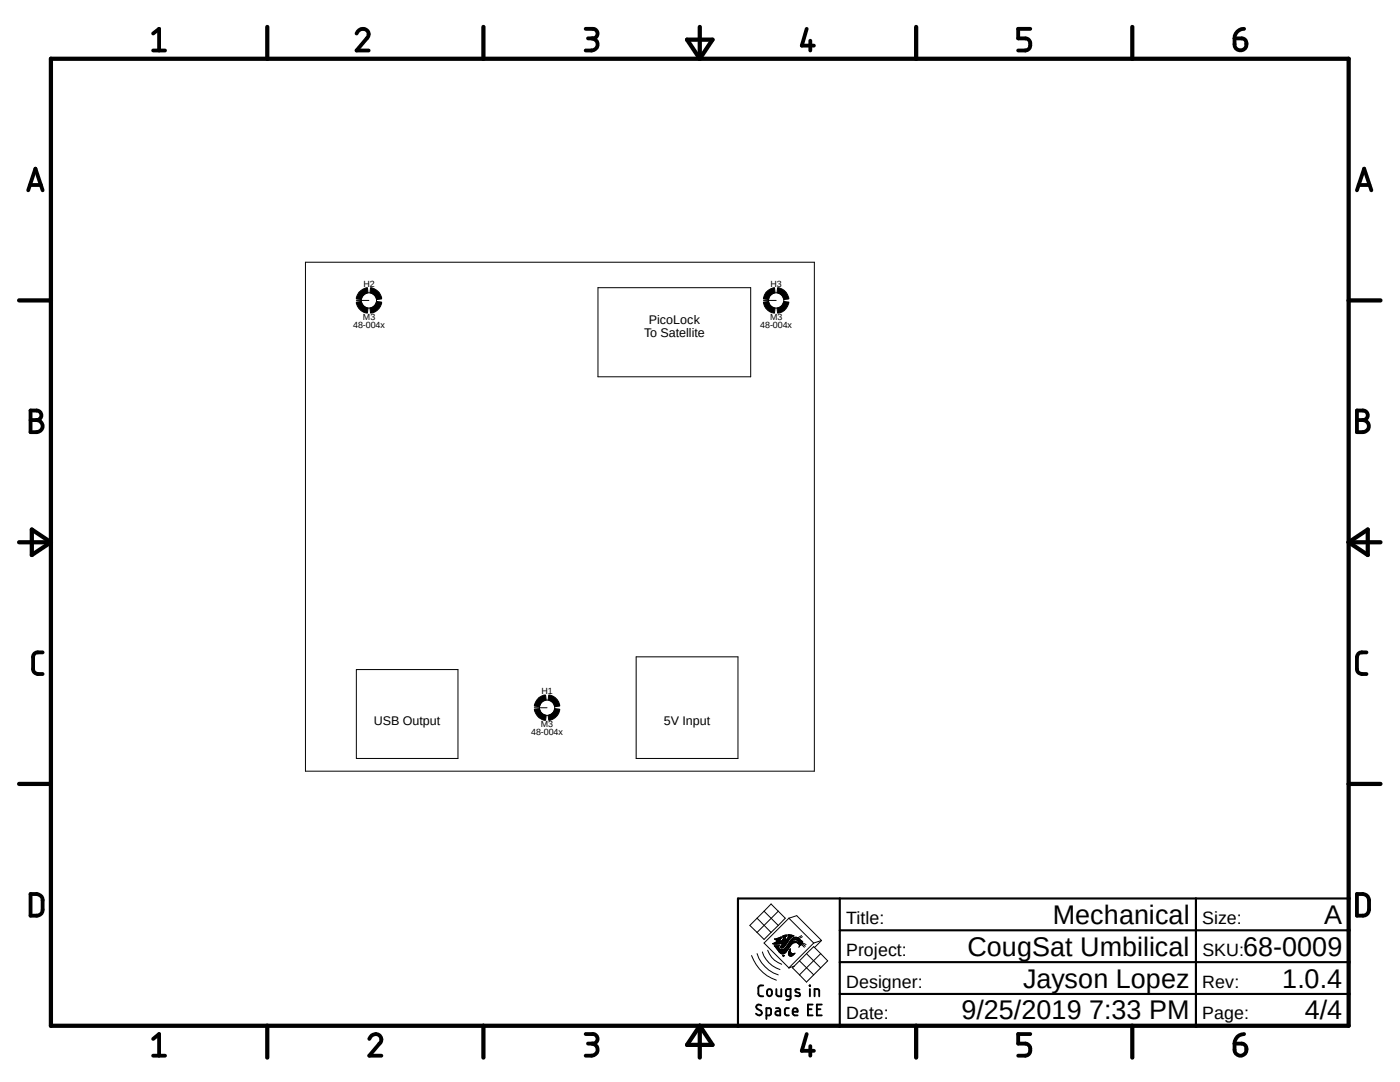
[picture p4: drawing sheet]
<svg xmlns="http://www.w3.org/2000/svg" width="279mm" height="216mm" viewBox="0 0 279 216" stroke-linecap="round" stroke-linejoin="round" font-family="sans-serif">
<path d="M3.4 3.1l272.6 209.7M276 3.1l-272.6 209.7" fill="none" stroke="#fff" stroke-width=".2"/>
<g fill="none" stroke="#000" stroke-width=".2">
<path d="M61 52.3h101.5v101.6h-101.5zM71.1 59.9h2.5M71.6 58.3a2.86 2.86 0 0 1 1.7-.9l.1 1a1.68 1.68 0 0 0-1.3 1.4l-1-.2v-.2zM74 57.4a2.57 2.57 0 0 1 2.2 2.2l-1 .2a1.68 1.68 0 0 0-1.4-1.4zM119.3 57.4h30.5v17.8h-30.5zM152.4 59.9h2.5M152.9 58.3a2.86 2.86 0 0 1 1.7-.9l.1 1a1.57 1.57 0 0 0-1.3 1.4l-1-.2zM155.2 57.4a2.55 2.55 0 0 1 2.2 2.2l-1 .2a1.56 1.56 0 0 0-1.3-1.4zM71.1 60.3l1-.1a1.57 1.57 0 0 0 1.3 1.3l-.1 1a2.45 2.45 0 0 1-2.2-2.2zM73.8 61.5a1.57 1.57 0 0 0 1.4-1.3l1 .1a2.45 2.45 0 0 1-2.2 2.2zM152.4 60.3l1-.1a1.47 1.47 0 0 0 1.3 1.3l-.1 1a2.45 2.45 0 0 1-2.2-2.2zM155.1 61.5a1.46 1.46 0 0 0 1.3-1.3l1 .1a2.57 2.57 0 0 1-2.2 2.2z"/>
<path d="M71.1 133.6h20.3v17.7h-20.3zM107.6 139.2l1-.5h.3l.1 1a1.56 1.56 0 0 0-1.3 1.3l-1.1-.1a2.86 2.86 0 0 1 1-1.7zM109.5 138.7a2.45 2.45 0 0 1 2.2 2.2l-1 .1a1.57 1.57 0 0 0-1.3-1.3zM127 131.1h20.3v20.2h-20.3zM106.6 141.5l1.1-.1a1.56 1.56 0 0 0 1.3 1.3l-.1 1a2.44 2.44 0 0 1-2.3-2.2zM106.6 141.2h2.6M110.7 141.4l1 .1a2.45 2.45 0 0 1-2.2 2.2l-.1-1a1.57 1.57 0 0 0 1.3-1.3zM150 190.7a7.9 7.9 0 0 0 4.9 4.9M151.1 190.3a6.6 6.6 0 0 0 4.2 4.2M151.1 186.1l1.4 1.4 1.4-1.4M151.1 183.2l2.8 2.9M152.1 189.9a5.5 5.5 0 0 0 3.6 3.6"/>
<path d="M152.5 181.8l1.4-1.4 2.8 2.8-1.4 1.5M152.5 181.8l-2.9 2.9 1.5 1.4M152.5 181.8l2.8 2.9M153.2 189.6a4.4 4.4 0 0 0 2.8 2.8M154.3 188.3h1.6M154.3 188.3h1.3M154.5 188.2l-.3 .1 .7 .1 1.3-.3-.3 .6M154.5 188.2h2.6M154.6 187.4h1.1M154.6 188.8h.7M154.7 188.1h2.4M154.7 188.9h.5"/>
<path d="M154.7 187.5h1M154.7 188.9l.7 1M154.8 189h.5M154.8 188h2.4M154.9 189.1h.4M154.9 187.3h.9M154.9 187.6h.8M154.9 189.2h.5M154.9 187.9l-.4 .3M154.9 187.9h2.3M155 187.8h.6M155 189.3h.5"/>
<path d="M155.1 189.4h.5M155.1 187.7h.6M155.2 189.6h2M155.2 187.2h.7M155.2 188.9l.1 .2M155.3 189.7h1.8M155.3 184.7l-1.4 1.4M155.3 181.8l-4.2 4.3M155.3 189.1l.5 .4M155.4 189.8h1.6M155.4 189.9h1.5M155.4 188.8l-.9-.1 .2 .2"/>
<path d="M155.4 189.9l.2 .2M155.5 188.7h.1M155.5 187.1h.4M155.5 190h1.3M155.5 188.7h-.3M155.5 188.7l-.3 .2M155.6 190.1a.7 .7 0 0 0 .9 .1M155.6 190.1h1.2M155.7 190.2h1M155.7 189h.7M155.7 188.9h.8M155.7 187h.2"/>
<path d="M155.8 188.8h.7M155.8 190.2h.7M155.8 189.1h.5M155.8 187.8h1.5M155.9 188.8h.7M155.9 186.9h.1M155.9 186.9l-.3 1 .6-.3M155.9 186.9l-1.3 .5 .6 .3-.3 .2M155.9 188.7h.8M156 188.6h.8M156 187.7h1.4M156 188.5h.8"/>
<path d="M156.1 188.4h.8M156.1 187.7h1.3M156.1 188.3h.8M156.2 188.3h.8M156.2 187.6h1.2M156.2 186.8h.7M156.2 186.8l.1 .3h.1l-.1 .3M156.2 187.5h.5M156.2 186.9h.6M156.3 190.8h.1M156.3 189.5h.9M156.3 187h.5"/>
<path d="M156.3 187.4l-.1 .2M156.3 187.4h.4M156.3 187.3h.4M156.3 187.2h.5M156.4 190.7l.1-.1-.2 .2M156.4 187.1h.4M156.4 189.4l-1.2 .1M156.4 189.4h.9M156.4 186.7l-.2 .1M156.4 186.7h.5M156.5 190.7h-.3l.2 .2M156.5 189.3h.9"/>
<path d="M156.7 189.2h.7M156.7 186.6h.3l-.1 .3h-.7M156.7 186.6l-.3 .1M156.7 186.6h.2M156.7 190.2h-.2M156.7 187.4l.1 .2 .1-.1M156.8 186.9l-.1 .5M156.8 189.1h.7M156.8 189h.7M156.8 190l-.1 .2M156.9 189l-.5 .4M156.9 188.9h.7"/>
<path d="M156.9 187.5h.6M157 188.8h.6M157 187.4h.6M157.1 188.2l-.7 .8a.51 .51 0 0 1-.7 0l.2-.3M157.1 188.8h.6M157.1 188.8l-.2 .2M157.1 187.3h.5M157.1 188.7h.7M157.1 189.7l-.3 .3M157.2 187.2l-.3 .3M157.2 188.6h.6M157.2 187.2h.5"/>
<path d="M157.2 188.5h.7M157.3 188.4h.7M157.3 187.8l-.2 .4M157.3 187.1h.5M157.3 186.7h1M157.3 186.6h.8M157.3 187.1l-.1 .1M157.3 187h.6M157.4 190.1v.5M157.4 190.4h1.1M157.4 190.3h1.1M157.4 190.2h.6"/>
<path d="M157.4 190.2h.5M157.4 188.3h.7M157.4 190.5h1M157.4 190.1h.4M157.4 190h.4M157.4 186.9h.8M157.4 188.3h.8M157.4 186.9h.6M157.4 183.2l5 5M157.4 183.2l-4.9 5 5 5M157.4 183.2l1.6-.5 5 5M157.4 190.6h.9"/>
<path d="M157.4 189.9h.3M157.4 186.8l-.1 .3M157.4 188.2h.9M157.5 189.8h.2M157.5 188.1h1.1M157.5 190.7h.7M157.5 189.7h.2M157.6 189.7h.1M157.6 188h1.4M157.6 189.6h.1M157.6 187.9h1.4M157.6 189.5h.1"/>
<path d="M157.6 187.8h1.2M157.7 190.8h.3M157.7 189.7v-.4l-.3 .8M157.7 189.7l.1 .3M157.7 189.4h.1M157.7 187.7l-.6 1.1M157.7 187.7h.4M157.8 190l.3 .3 .6-.1-.7 .6h-.3l-.3-.2M157.8 187.7h.3M157.9 187.6h.3M157.9 187.5h.4M158 187.4h1.6"/>
<path d="M158.2 186.9l-.5 .3-.4 .6M158.2 187.2h1.1M158.3 186.8h-1v-.3l1.2 .2-.3 .2M158.3 187.5l-.3 .2 .7 .1 .5 .4M158.3 187.1h.9M158.3 187.1a1.08 1.08 0 0 1 1.4 .4l.5 .4M158.3 187.1l-.6 .6M158.3 187.5h.5l.3 .2M158.5 190.2h.1M158.8 187.5h.8M159 187.6h.8M159 188.1l.2 .1"/>
<path d="M159.1 187.7h.8M159.1 187.7l.2 .2M159.2 188.2h.1M159.2 188.1a1.64 1.64 0 0 0-1.9 1.3l-.2 .3M159.2 187.7h.8M159.3 187.8h.8M159.3 188.2l.2 .3M159.3 188.2h.1M159.3 188.3h.8M159.3 187.9h.9M159.3 187.9l.1 .3M159.3 188h.8"/>
<path d="M159.4 188.3h.6M159.4 188.2h.7M159.4 188.1h.7M159.5 188.4h.5M159.5 188.8l-.1 .3M159.5 188.6h.3M159.5 188.5h.4M159.5 188.5l.1 .2M159.6 191.7l-1.4 1.4 1.4 1.4M159.6 191.7l2.8 2.8M159.6 188.8h.1M159.6 188.7h.1"/>
<path d="M159.6 188.7l-.1 .1M159.9 188.4l.6 .6M160 186.7l-.8 .5M160 188.4l-.4 .3M160.1 188.3l.6 .5M160.1 188.3l-.1 .1M160.1 188.1l.8 .4M160.1 186.9l-.7 .4h-1.3M160.2 187.9l-.1 .4M161 190.3l1.4-1.4 1.4 1.4M161 190.3l-1.4 1.4M161 190.3l2.8 2.8"/>
<path d="M162.4 188.2l-5 4.9 1.1-.3M163.8 190.3l1.4 1.4-4.2 4.3-1.4-1.5M163.8 190.3l-4.2 4.2M164 187.7l-1.6 .5M164 187.7l-1.4 1.4"/>
<circle cx="73.6" cy="59.9" r="1.53"/>
<circle cx="154.9" cy="59.9" r="1.53"/>
<circle cx="109.2" cy="141.2" r="1.53"/>
</g>
<g fill="none" stroke="#000" stroke-width=".85">
<path d="M10.2 11.7h259v193h-259zM53.3 5.4v6.3M96.5 5.4v6.3M137.1 7.9h5.1l-2.5 3.8zM139.7 5.4v6.3M182.8 5.4v6.3M226 5.4v6.3M3.8 59.9h6.4M269.2 59.9h6.3M3.8 108.2h6.4M6.3 105.7l3.9 2.5-3.9 2.5zM269.2 108.2h6.3"/>
<path d="M269.2 108.2l3.8-2.5v5zM3.8 156.4h6.4M269.2 156.4h6.3M53.3 204.7v6.3M96.5 204.7v6.3M139.7 204.7v6.3M139.7 204.7l2.5 3.8h-5.1zM182.8 204.7v6.3M226 204.7v6.3"/>
</g>
<g fill="none" stroke="#000" stroke-width=".76">
<path d="M30.6 6.7l1.1-.9v4.3M30.6 10.1h2.3M71.2 6.7a1.19 1.19 0 0 1 1.5-.9 1.19 1.19 0 0 1 .7 1.6l-2.2 2.7h2.4M116.9 5.8h1.4a.95 .95 0 0 1 1 .9 .95 .95 0 0 1-1 1h-1M118.1 7.7a1.21 1.21 0 0 1 1.2 1.2 1.21 1.21 0 0 1-1.2 1.2h-1.2M161 5.8l-1 3.3h2.4M161.7 8.1v2M205.6 5.8h-2.4v1.9h1.4a1.23 1.23 0 0 1 1 1.2 1.23 1.23 0 0 1-1 1.2h-1.4M246.4 7.7h1.4a1.21 1.21 0 0 1 .9 1.4 1.21 1.21 0 0 1-1.3 .9 1.09 1.09 0 0 1-1-1.2zM248.3 5.8a1.88 1.88 0 0 0-1.9 1.9M5.6 38l1.5-4.3 1.4 4.3M6 36.9h2.2"/>
<path d="M270.8 38l1.4-4.3 1.5 4.3M271.1 36.9h2.2M6.1 81.9h1.2a.95 .95 0 0 1 1 1 .95 .95 0 0 1-1 .9 1.21 1.21 0 0 1 1.2 1.2 1.21 1.21 0 0 1-1.2 1.2h-1.2zM6.1 83.8h1.2M270.8 81.9h1.2a.95 .95 0 0 1 1 1 .95 .95 0 0 1-1 .9 1.21 1.21 0 0 1 1.2 1.2 1.21 1.21 0 0 1-1.2 1.2h-1.2zM270.8 83.8h1.2M8.5 130.2h-1a.87 .87 0 0 0-.9 .9v2.4a.97 .97 0 0 0 .9 1h1M272.7 130.2h-.9a.94 .94 0 0 0-1 .9v2.4a.97 .97 0 0 0 1 1h.9M6.1 178.4a2.22 2.22 0 0 1 2.2 .5l.2 .7v1.9a1.13 1.13 0 0 1-1.2 1.2h-1.2zM270.8 178.4a2.07 2.07 0 0 1 2.2 .5l.2 .7v1.9a1.21 1.21 0 0 1-1.2 1.2h-1.2zM30.6 207.3l1.1-1v4.4M30.6 210.7h2.3"/>
<path d="M73.7 207.3a1.19 1.19 0 0 1 1.5-1 1.19 1.19 0 0 1 .7 1.7l-2.2 2.7h2.4M116.9 206.3h1.4a.95 .95 0 0 1 1 1 .95 .95 0 0 1-1 .9h-1M118.1 208.2a1.21 1.21 0 0 1 1.2 1.2 1.21 1.21 0 0 1-1.2 1.3h-1.2M161 206.3l-1 3.4h2.4M161.7 208.7v2M205.6 206.3h-2.4v1.9h1.4a1.23 1.23 0 0 1 1 1.2 1.23 1.23 0 0 1-1 1.3h-1.4M246.4 208.2h1.4a1.2 1.2 0 0 1 1 1.4 1.2 1.2 0 0 1-1.3 1 1.2 1.2 0 0 1-1.1-1.1zM248.3 206.3a1.88 1.88 0 0 0-1.9 1.9"/>
</g>
<path d="M167.6 179.3v25.4M238.7 179.3v25.4M269.2 179.3h-121.9v25.4M167.6 198.3h101.6M167.6 192h101.6M167.6 185.6h101.6" fill="none" stroke="#000" stroke-width=".42"/>
<g fill="none" stroke="#000" stroke-width=".38">
<path d="M152.3 196.6l-.7 .1-.3 .4 .1 1.4 .4 .3h.5M153.2 197.6a.49 .49 0 0 1 .5-.2 .49 .49 0 0 1 .4 .4v.5a.49 .49 0 0 1-.5 .5 .49 .49 0 0 1-.5-.5zM154.9 197.4v1l.4 .4h.6v-1.4M157.8 198.8h-.6l-.3-.2-.1-.9 .2-.3h.8v1.7l-.4 .4h-.5M159.6 197.4a.61 .61 0 0 0-.9 .2l.2 .4 .6 .2 .2 .3a.63 .63 0 0 1-1 .2M161.6 196.6l.1 .1zM161.6 197.4v1.4M162.6 198.8v-1.4h.6l.2 .1 .1 1.3M151.9 200.6a.6 .6 0 0 0-1 .3l.3 .4 .6 .4a.57 .57 0 0 1-.1 .9 .57 .57 0 0 1-.8-.3M153 202.6h.5l.3-.2 .1-.9-.2-.3h-.7v2.1M154.9 201.2h.6l.2 .3v1.1h-.5a.42 .42 0 0 1-.5-.4 .42 .42 0 0 1 .5-.4h.5M157.4 201.2h-.6l-.2 .3 .1 .9 .3 .2h.4"/>
<path d="M158.2 201.9h1a.51 .51 0 0 0-.4-.7 .51 .51 0 0 0-.6 .4l.1 .8 .3 .2h.6M161.2 201.4h.8M162.2 200.4h-1v2.2h1M163 201.4h.7M164 200.4h-1v2.2h1"/>
</g>
<g fill="#000">
<path d="M71.6 58.3a2.86 2.86 0 0 1 1.7-.9l.1 1a1.68 1.68 0 0 0-1.3 1.4l-1-.2v-.2z" fill-rule="evenodd"/>
<path d="M74 57.4a2.57 2.57 0 0 1 2.2 2.2l-1 .2a1.68 1.68 0 0 0-1.4-1.4z" fill-rule="evenodd"/>
<path d="M152.9 58.3a2.86 2.86 0 0 1 1.7-.9l.1 1a1.57 1.57 0 0 0-1.3 1.4l-1-.2z" fill-rule="evenodd"/>
<path d="M155.2 57.4a2.55 2.55 0 0 1 2.2 2.2l-1 .2a1.56 1.56 0 0 0-1.3-1.4z" fill-rule="evenodd"/>
<path d="M71.1 60.3l1-.1a1.57 1.57 0 0 0 1.3 1.3l-.1 1a2.45 2.45 0 0 1-2.2-2.2z" fill-rule="evenodd"/>
<path d="M73.8 61.5a1.57 1.57 0 0 0 1.4-1.3l1 .1a2.45 2.45 0 0 1-2.2 2.2z" fill-rule="evenodd"/>
<path d="M152.4 60.3l1-.1a1.47 1.47 0 0 0 1.3 1.3l-.1 1a2.45 2.45 0 0 1-2.2-2.2z" fill-rule="evenodd"/>
<path d="M155.1 61.5a1.46 1.46 0 0 0 1.3-1.3l1 .1a2.57 2.57 0 0 1-2.2 2.2z" fill-rule="evenodd"/>
<path d="M107.6 139.2l1-.5h.3l.1 1a1.56 1.56 0 0 0-1.3 1.3l-1.1-.1a2.86 2.86 0 0 1 1-1.7z" fill-rule="evenodd"/>
<path d="M106.6 141.5l1.1-.1a1.56 1.56 0 0 0 1.3 1.3l-.1 1a2.44 2.44 0 0 1-2.3-2.2z" fill-rule="evenodd"/>
<path d="M110.7 141.4l1 .1a2.45 2.45 0 0 1-2.2 2.2l-.1-1a1.57 1.57 0 0 0 1.3-1.3z" fill-rule="evenodd"/>
<path d="M109.5 138.7a2.45 2.45 0 0 1 2.2 2.2l-1 .1a1.57 1.57 0 0 0-1.3-1.3z" fill-rule="evenodd"/>
</g>
<g font-size="5.4">
<text x="210.1" y="184.4">Mechanical</text>
<text x="264.3" y="184.4">A</text>
<text x="193.1" y="190.7">CougSat Umbilical</text>
<text x="248.1" y="190.7">68-0009</text>
<text x="204.2" y="197.1">Jayson Lopez</text>
<text x="255.9" y="197.1">1.0.4</text>
<text x="191.9" y="203.4">9/25/2019 7:33 PM</text>
<text x="260.4" y="203.4">4/4</text>
</g>
<g font-size="3.6">
<text x="168.9" y="184.4">Title:</text>
<text x="239.9" y="184.4">Size:</text>
<text x="168.9" y="190.7">Project:</text>
<text x="240" y="190.7">SKU:</text>
<text x="168.9" y="197.1">Designer:</text>
<text x="239.9" y="197.1">Rev:</text>
<text x="168.9" y="203.4">Date:</text>
<text x="239.9" y="203.4">Page:</text>
</g>
<g font-size="2.5">
<text x="129.5" y="64.6">PicoLock</text>
<text x="128.5" y="67.2">To Satellite</text>
<text x="74.6" y="144.7">USB Output</text>
<text x="132.5" y="144.7">5V Input</text>
</g>
<g font-size="1.8">
<text x="72.6" y="57.3">H2</text>
<text x="153.8" y="57.3">H3</text>
<text x="70.5" y="65.4">48-004x</text>
<text x="72.4" y="63.9">M3</text>
<text x="151.7" y="65.4">48-004x</text>
<text x="153.7" y="63.9">M3</text>
<text x="108.1" y="138.6">H1</text>
<text x="106" y="146.7">48-004x</text>
<text x="108" y="145.2">M3</text>
</g>
</svg>
